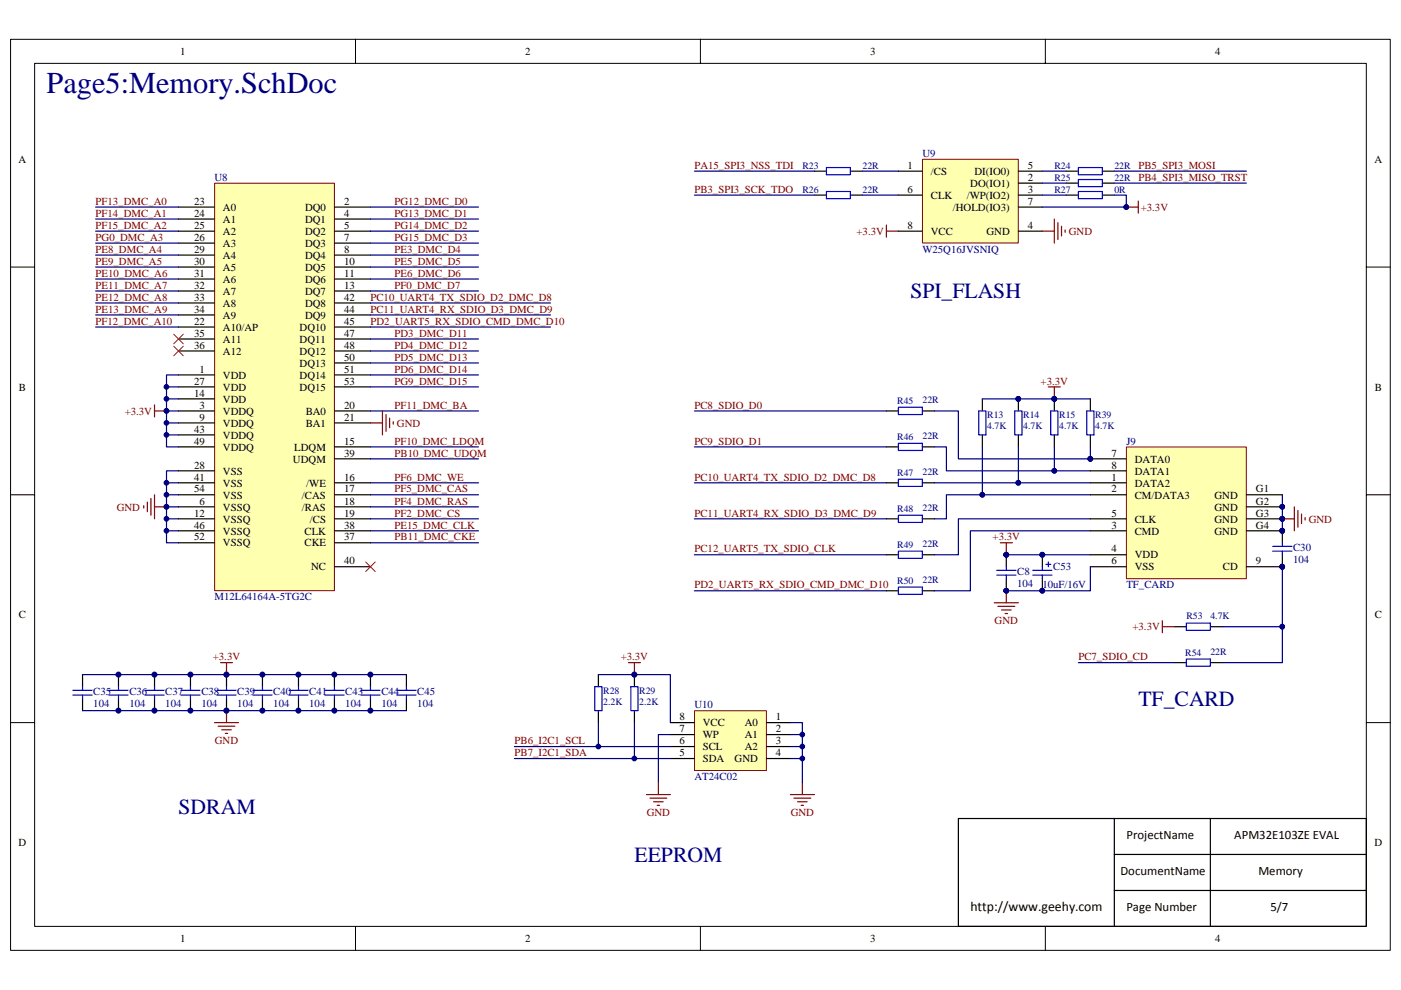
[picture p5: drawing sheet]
<svg xmlns="http://www.w3.org/2000/svg" width="297mm" height="210mm" viewBox="0 0 297 210" stroke-linecap="round" stroke-linejoin="round" font-family="sans-serif">
<path d="M2.2 8.3h292.6v193.3h-292.6z" fill="none" stroke="#000" stroke-width=".21"/>
<path d="M7.4 13.5h282.3v183h-282.3z" fill="#fff"/>
<g fill="none" stroke="#000" stroke-width=".21">
<path d="M7.3 13.4h282.4v183.1h-282.4zM75.4 8.3v5.1M148.5 8.3v5.1M221.6 8.3v5.1M2.2 56.6h5.1M289.7 56.6h5.1M2.2 104.9h5.1M289.7 104.9h5.1M2.2 153.3h5.1M289.7 153.3h5.1M75.4 196.5v5.1M148.5 196.5v5.1"/>
<path d="M221.6 196.5v5.1"/>
</g>
<path d="M203.2 173.6h86.5v22.9h-86.5zM236.3 173.6v22.9M256.6 173.6v22.9M236.3 188.9h53.4M236.3 181.2h53.4" fill="none" stroke="#000" stroke-width=".25"/>
<path d="M45.5 38.9h25.4v86.4h-25.4z" fill="#ffffb0"/>
<path d="M45.5 38.9h25.4v86.4h-25.4z" fill="none" stroke="#800000" stroke-width=".21"/>
<g fill="none" stroke="#000" stroke-width=".25">
<path d="M37.8 43.9h7.7M37.8 46.5h7.7M37.8 49h7.7M37.8 51.6h7.7M37.8 54.1h7.7M37.8 56.6h7.7M37.8 59.2h7.7M70.9 43.9h7.6M70.9 46.5h7.6M70.9 49h7.6M70.9 51.6h7.6M70.9 54.1h7.6"/>
<path d="M70.9 56.6h7.6M70.9 59.2h7.6M37.8 79.5h7.7M37.8 61.7h7.7M37.8 69.4h7.7M37.8 64.3h7.7M37.8 66.8h7.7M37.8 71.9h7.7M37.8 74.4h7.7M70.9 79.5h7.6M70.9 61.7h7.6M70.9 69.4h7.6"/>
<path d="M70.9 64.3h7.6M70.9 66.8h7.6M70.9 71.9h7.6M70.9 74.4h7.6M70.9 77h7.6M37.8 87.2h7.7M37.8 89.7h7.7M37.8 84.6h7.7M37.8 94.8h7.7M37.8 82.1h7.7M37.8 99.9h7.7M37.8 92.2h7.7"/>
<path d="M70.9 87.2h7.6M70.9 89.7h7.6M70.9 94.8h7.6M70.9 82.1h7.6M70.9 97.3h7.6M37.8 107.5h7.7M37.8 110h7.7M37.8 102.4h7.7M37.8 104.9h7.7M37.8 115.1h7.7M37.8 112.6h7.7M70.9 107.5h7.6"/>
<path d="M70.9 110h7.6M70.9 102.4h7.6M70.9 104.9h7.6M70.9 115.1h7.6M70.9 112.6h7.6M70.9 120.2h7.6M17.5 143.1v2.5M17.5 148.2v2.5M25.1 143.1v2.5M25.1 148.2v2.5M32.8 143.1v2.5M32.8 148.2v2.5"/>
<path d="M40.4 143.1v2.5M40.4 148.2v2.5M48 143.1v2.5M48 148.2v2.5M55.6 143.1v2.5M55.6 148.2v2.5M63.3 143.1v2.5M63.3 148.2v2.5"/>
</g>
<g fill="none" stroke="#000080" stroke-width=".25">
<path d="M20.3 43.9h17.5M20.3 46.5h17.5M20.3 49h17.5M20.3 51.6h17.5M20.3 54.1h17.5M20.3 56.6h17.5M20.3 59.2h17.5M78.5 43.9h22.9M78.5 46.5h22.9M78.5 49h22.9M78.5 51.6h22.9M78.5 54.1h22.9"/>
<path d="M78.5 56.6h22.9M78.5 59.2h22.9M20.3 61.7h17.5M20.3 64.3h17.5M20.3 66.8h17.5M20.3 69.4h17.5M37.8 79.5h-2.5v15.3h2.5M78.5 61.7h22.9M78.5 64.3h38.2M78.5 66.8h38.2M78.5 69.4h38.2M78.5 71.9h22.9"/>
<path d="M78.5 74.4h22.9M78.5 77h22.9M78.5 79.5h22.9M35.3 92.2h2.5M35.3 87.2h2.5M35.3 82.1h2.5M35.3 89.7h2.5M35.3 84.6h2.5M37.8 99.9h-2.5v15.2h2.5M78.5 87.2h22.9M78.5 94.8h22.9M78.5 97.3h22.9"/>
<path d="M78.5 82.1h22.9M35.3 102.4h2.5M35.3 110h2.5M35.3 104.9h2.5M35.3 107.5h2.5M35.3 112.6h2.5M78.5 102.4h22.9M78.5 110h22.9M78.5 104.9h22.9M78.5 107.5h22.9M78.5 112.6h22.9M78.5 115.1h22.9"/>
<path d="M17.5 150.7h68.7M17.5 143.1h68.7"/>
</g>
<path d="M36.8 70.9l2.1 2M36.8 73.4l2.1 2.1M38.9 70.9l-2.1 2M38.9 73.4l-2.1 2.1M77.5 119.2l2.1 2M79.6 119.2l-2.1 2" fill="none" stroke="#f00" stroke-width=".21"/>
<g fill="#000080" stroke="#000080" stroke-width=".21">
<circle cx="35.3" cy="92.2" r=".5"/>
<circle cx="35.3" cy="89.7" r=".5"/>
<circle cx="35.3" cy="87.1" r=".5"/>
<circle cx="35.3" cy="84.6" r=".5"/>
<circle cx="35.3" cy="82.1" r=".5"/>
<circle cx="35.3" cy="104.9" r=".5"/>
<circle cx="35.3" cy="107.5" r=".5"/>
<circle cx="35.3" cy="110" r=".5"/>
<circle cx="35.3" cy="112.6" r=".5"/>
<circle cx="35.3" cy="102.4" r=".5"/>
<circle cx="25.1" cy="150.7" r=".49"/>
<circle cx="25.1" cy="143.1" r=".49"/>
<circle cx="32.7" cy="150.7" r=".5"/>
<circle cx="32.7" cy="143.1" r=".5"/>
<circle cx="40.4" cy="150.7" r=".49"/>
<circle cx="40.4" cy="143.1" r=".49"/>
<circle cx="48" cy="150.7" r=".5"/>
<circle cx="48" cy="143.1" r=".5"/>
<circle cx="55.6" cy="150.7" r=".49"/>
<circle cx="55.6" cy="143.1" r=".49"/>
<circle cx="63.3" cy="150.7" r=".5"/>
<circle cx="63.3" cy="143.1" r=".5"/>
</g>
<g fill="none" stroke="#800000" stroke-width=".25">
<path d="M32.8 87.2h2.5M32.8 85.9v2.5M30.5 107.3v.5M31.2 106.5v2M32 105.7v3.6M32.8 107.5h2.5M32.8 104.9v5.1M45.5 153.3h5.1M46.2 154h3.6M46.8 140.5h2.5M47 154.8h2M47.8 155.6h.5"/>
<path d="M48 140.5v2.6M48 150.7v2.6"/>
</g>
<g fill="none" stroke="#00f" stroke-width=".25">
<path d="M15.4 146.4h4.1M15.4 147.4h4.1M17.5 145.6v.8M17.5 147.4v.8M23.1 146.4h4.1M23.1 147.4h4.1M25.1 145.6v.8M25.1 147.4v.8M30.7 147.4h4.1M30.7 146.4h4.1M32.8 145.6v.8M32.8 147.4v.8"/>
<path d="M38.4 147.4h4M38.4 146.4h4M40.4 145.6v.8M40.4 147.4v.8M46 147.4h4.1M46 146.4h4.1M48 145.6v.8M48 147.4v.8M53.6 147.4h4.1M53.6 146.4h4.1M55.6 145.6v.8M55.6 147.4v.8"/>
<path d="M61.3 147.4h4M61.3 146.4h4M63.3 145.6v.8M63.3 147.4v.8"/>
</g>
<path d="M147.3 150.8h15.2v12.6h-15.2z" fill="#ffffb0"/>
<path d="M147.3 150.7h15.2v12.7h-15.2z" fill="none" stroke="#800000" stroke-width=".21"/>
<g fill="none" stroke="#000" stroke-width=".25">
<path d="M70.9 143.1v2.5M70.9 148.2v2.5M78.5 143.1v2.5M78.5 148.2v2.5M86.2 143.1v2.5M86.2 148.2v2.5M126.9 143.1v2.5M126.9 150.7v2.6M134.5 143.1v2.5M134.5 150.7v2.6M142.1 153.3h5.1M142.1 155.8h5.1"/>
<path d="M142.1 158.3h5.1M162.5 153.3h5.1M162.5 155.8h5.1M162.5 158.3h5.1M142.1 160.9h5.1M162.5 160.9h5.1"/>
</g>
<path d="M109.1 158.3h33M126.9 143.1h15.2v10.2M126.9 153.3v5M134.5 153.3v7.6M142.1 155.8h-2.5v10.2M167.6 153.3h2.5v12.7M167.6 158.3h2.5M167.6 155.8h2.5M109.1 160.9h33M167.6 160.9h2.5" fill="none" stroke="#000080" stroke-width=".25"/>
<g fill="#000080" stroke="#000080" stroke-width=".21">
<circle cx="170.1" cy="158.3" r=".49"/>
<circle cx="170.1" cy="155.8" r=".49"/>
<circle cx="170.1" cy="160.9" r=".49"/>
<circle cx="134.5" cy="143.1" r=".5"/>
<circle cx="134.5" cy="160.9" r=".5"/>
<circle cx="126.9" cy="158.3" r=".49"/>
<circle cx="70.9" cy="150.7" r=".49"/>
<circle cx="70.9" cy="143.1" r=".49"/>
<circle cx="78.5" cy="150.7" r=".5"/>
<circle cx="78.5" cy="143.1" r=".5"/>
</g>
<path d="M133.2 140.5h2.6M134.5 140.5v2.6M137.1 168.5h5M137.8 169.3h3.6M138.6 170.1h2M139.3 170.8h.5M139.6 166v2.5M167.6 168.5h5.1M168.3 169.3h3.6M169.1 170.1h2M169.9 170.8h.5M170.1 166v2.5" fill="none" stroke="#800000" stroke-width=".25"/>
<g fill="none" stroke="#00f" stroke-width=".25">
<path d="M68.9 147.4h4.1M68.9 146.4h4.1M70.9 145.6v.8M70.9 147.4v.8M76.5 147.4h4.1M76.5 146.4h4.1M78.5 145.6v.8M78.5 147.4v.8M84.1 147.4h4.1M84.1 146.4h4.1M86.2 145.6v.8M86.2 147.4v.8"/>
<path d="M126.1 145.6h1.5v5.1h-1.5zM133.7 145.6h1.6v5.1h-1.6z"/>
</g>
<path d="M195.6 33.8h20.3v17.7h-20.3z" fill="#ffffb0"/>
<path d="M195.6 33.8h20.3v17.7h-20.3z" fill="none" stroke="#800000" stroke-width=".21"/>
<g fill="none" stroke="#000" stroke-width=".25">
<path d="M172.7 36.3h2.5M180.3 36.3h2.5M190.5 36.3h5.1M215.9 36.3h5.1M215.9 38.8h5.1M226.1 36.3h2.5M226.1 38.8h2.5M233.7 36.3h2.6M233.7 38.8h2.6M172.7 41.4h2.5M180.3 41.4h2.5M190.5 41.4h5.1"/>
<path d="M190.5 49h5.1M215.9 41.4h5.1M215.9 49h5.1M215.9 43.9h5.1M226.1 41.4h2.5M233.7 41.4h2.6M187.9 87.2h2.6M187.9 94.8h2.6M195.6 87.2h2.5M195.6 94.8h2.5M208.3 84.6v2.6M208.3 92.2v2.6"/>
<path d="M215.9 84.6v2.6M215.9 92.2v2.6M223.5 84.6v2.6M223.5 92.2v2.6M231.2 84.6v2.6M231.2 92.2v2.6M187.9 102.4h2.6M187.9 110h2.6M187.9 117.7h2.6M195.6 102.4h2.5M195.6 110h2.5M195.6 117.7h2.5"/>
<path d="M213.4 117.7v2.5M221 117.7v2.5M187.9 125.3h2.6M195.6 125.3h2.5M213.4 122.7v2.6M221 122.7v2.6"/>
</g>
<g fill="none" stroke="#800000" stroke-width=".25">
<path d="M187.9 47.7v2.6M187.9 49h2.6M221 49h2.5M223.5 46.5v5.1M224.3 47.2v3.6M225.1 48v2M225.8 48.8v.5M238.8 43.9h2.5M241.3 42.7v2.5M222.3 82.1h2.5M223.5 82.1v2.5M212.1 115.1h2.5"/>
<path d="M213.4 115.1v2.6M271.9 110h2.5M274.4 107.5v5.1M275.2 108.3v3.5M275.9 109v2.1M276.7 109.8v.5M210.8 127.8h5.1M211.6 128.6h3.6M212.3 129.4h2.1M213.1 130.1h.5M213.4 125.3v2.5"/>
</g>
<g fill="none" stroke="#00f" stroke-width=".25">
<path d="M175.2 35.5h5.1v1.6h-5.1zM228.6 38.1h5.1v1.5h-5.1zM228.6 35.5h5.1v1.6h-5.1zM175.2 40.6h5.1v1.5h-5.1zM228.6 40.6h5.1v1.5h-5.1zM190.5 86.4h5.1v1.5h-5.1zM190.5 94h5.1v1.5h-5.1zM207.5 87.2h1.5v5h-1.5zM215.2 87.2h1.5v5h-1.5zM222.8 87.2h1.5v5h-1.5zM230.4 87.2h1.5v5h-1.5zM190.5 101.6h5.1v1.6h-5.1z"/>
<path d="M190.5 109.3h5.1v1.5h-5.1zM190.5 116.9h5.1v1.5h-5.1zM221.8 119.7h1M222.3 119.2v1M190.5 124.5h5.1v1.6h-5.1zM211.3 122h4.1M211.3 121h4.1M213.4 120.2v.8M213.4 122v.7M219 121h4M219 122h4M221 120.2v.8"/>
<path d="M221 122v.7"/>
</g>
<g fill="none" stroke="#000080" stroke-width=".25">
<path d="M147.2 36.3h25.5M182.8 36.3h7.7M221 36.3h5.1M221 38.8h5.1M236.3 36.3h27.9M236.3 38.8h27.9M147.2 41.4h25.5M182.8 41.4h7.7M221 41.4h5.1M236.3 41.4h2.5v2.5h-17.8M147.2 94.8h40.7M147.2 87.2h40.7"/>
<path d="M198.1 94.8h2.6v5.1h30.5M198.1 87.2h5.1v10.1h28v-2.5M208.3 84.6h22.9M208.3 94.8v10.1M215.9 94.8v7.6M223.5 94.8v5.1M147.2 102.4h40.7M147.2 117.7h40.7M147.2 110h40.7M198.1 102.4h33.1M213.4 117.7h17.8M231.2 112.6h-25.5v12.7h-7.6"/>
<path d="M231.2 110h-28v7.7h-5.1M231.2 104.9h-30.5v5.1h-2.6M271.9 104.9v7.7M147.2 125.3h40.7M231.2 120.2v5.1h-17.8"/>
</g>
<g fill="#000080" stroke="#000080" stroke-width=".21">
<circle cx="238.8" cy="43.9" r=".49"/>
<circle cx="213.4" cy="125.3" r=".49"/>
<circle cx="271.9" cy="107.5" r=".49"/>
<circle cx="271.9" cy="110" r=".49"/>
<circle cx="271.9" cy="112.6" r=".49"/>
<circle cx="223.5" cy="84.6" r=".49"/>
<circle cx="215.9" cy="84.6" r=".49"/>
<circle cx="213.4" cy="117.7" r=".49"/>
<circle cx="221" cy="125.3" r=".5"/>
<circle cx="221" cy="117.7" r=".5"/>
<circle cx="223.5" cy="99.9" r=".49"/>
<circle cx="215.9" cy="102.4" r=".49"/>
<circle cx="208.3" cy="104.9" r=".5"/>
<circle cx="231.2" cy="97.3" r=".5"/>
</g>
<path d="M238.8 94.8h25.4v27.9h-25.4z" fill="#ffffb0"/>
<path d="M238.8 94.8h25.4v27.9h-25.4z" fill="none" stroke="#800000" stroke-width=".21"/>
<g fill="none" stroke="#000" stroke-width=".25">
<path d="M231.2 97.3h7.6M231.2 99.9h7.6M231.2 102.4h7.6M231.2 104.9h7.6M231.2 112.6h7.6M231.2 117.7h7.6M231.2 110h7.6M264.2 104.9h7.7M264.2 112.6h7.7v2.5M264.2 110h7.7M264.2 107.5h7.7M271.9 117.7v2.5h-7.7"/>
<path d="M231.2 120.2h7.6M249 132.9h2.5M256.6 132.9h2.6M249 140.5h2.5M256.6 140.5h2.6"/>
</g>
<g fill="#000080" stroke="#000080" stroke-width=".21">
<circle cx="231.2" cy="97.3" r=".5"/>
<circle cx="271.9" cy="107.5" r=".49"/>
<circle cx="271.9" cy="110" r=".49"/>
<circle cx="271.9" cy="112.6" r=".49"/>
<circle cx="271.9" cy="120.2" r=".49"/>
<circle cx="271.9" cy="132.9" r=".49"/>
</g>
<path d="M269.8 116.9h4.1M269.8 115.9h4.1M271.9 115.1v.8M271.9 116.9v.8M251.5 132.2h5.1v1.5h-5.1zM251.5 139.8h5.1v1.5h-5.1z" fill="none" stroke="#00f" stroke-width=".25"/>
<path d="M78.5 89.7h2.6M81.1 87.2v5M81.8 87.9v3.6M82.6 88.7v2M83.4 89.5v.5M246.4 131.7v2.5M246.4 132.9h2.6" fill="none" stroke="#800000" stroke-width=".25"/>
<path d="M271.9 120.2v12.7h-12.7M271.9 132.9v7.6h-12.7M228.6 140.5h20.4" fill="none" stroke="#000080" stroke-width=".25"/>
<text font-size="6.4" fill="#000080" x="9.9" y="19.7">Page5:Memory.SchDoc</text>
<g font-size="4.6" fill="#000080">
<text x="193" y="63.3">SPI_FLASH</text>
<text x="241.4" y="149.7">TF_CARD</text>
<text x="37.9" y="172.6">SDRAM</text>
<text x="134.5" y="182.8">EEPROM</text>
</g>
<text font-size="2.9" x="205.7" y="193.2">http://www.geehy.com</text>
<g font-size="2.7">
<text x="238.8" y="178">ProjectName</text>
<text x="261.7" y="178">APM32E103ZE EVAL</text>
<text x="237.6" y="185.6">DocumentName</text>
<text x="266.8" y="185.6">Memory</text>
<text x="238.8" y="193.2">Page Number</text>
<text x="269.4" y="193.2">5/7</text>
</g>
<g font-size="2.3">
<text x="38.2" y="11.7">1</text>
<text x="111.4" y="11.7">2</text>
<text x="184.5" y="11.7">3</text>
<text x="257.6" y="11.7">4</text>
<text x="4" y="34.5">A</text>
<text x="192.4" y="35.8">1</text>
<text x="217.9" y="35.8">5</text>
<text x="291.4" y="34.5">A</text>
<text x="192.4" y="40.9">6</text>
<text x="197.4" y="37.1">/CS</text>
<text x="205.7" y="39.6">DO(IO1)</text>
<text x="206.6" y="37.1">DI(IO0)</text>
<text x="217.9" y="40.9">3</text>
<text x="217.9" y="38.4">2</text>
<text x="41.1" y="43.4">23</text>
<text x="41.1" y="46">24</text>
<text x="47.3" y="44.7">A0</text>
<text x="47.3" y="47.2">A1</text>
<text x="64.7" y="44.7">DQ0</text>
<text x="64.7" y="47.2">DQ1</text>
<text x="73" y="43.4">2</text>
<text x="73" y="46">4</text>
<text x="197.4" y="42.2">CLK</text>
<text x="202" y="44.7">/HOLD(IO3)</text>
<text x="205" y="42.2">/WP(IO2)</text>
<text x="217.9" y="43.4">7</text>
<text x="41.1" y="48.5">25</text>
<text x="41.1" y="51.1">26</text>
<text x="41.1" y="53.6">29</text>
<text x="47.3" y="49.8">A2</text>
<text x="47.3" y="52.3">A3</text>
<text x="64.7" y="49.8">DQ2</text>
<text x="64.7" y="52.3">DQ3</text>
<text x="73" y="48.5">5</text>
<text x="73" y="51.1">7</text>
<text x="73" y="53.6">8</text>
<text x="192.4" y="48.5">8</text>
<text x="197.4" y="49.8">VCC</text>
<text x="209.2" y="49.8">GND</text>
<text x="217.9" y="48.5">4</text>
<text x="41.1" y="56.2">30</text>
<text x="41.1" y="58.7">31</text>
<text x="47.3" y="54.9">A4</text>
<text x="47.3" y="57.4">A5</text>
<text x="47.3" y="60">A6</text>
<text x="64.7" y="54.9">DQ4</text>
<text x="64.7" y="57.4">DQ5</text>
<text x="64.7" y="60">DQ6</text>
<text x="73" y="56.2">10</text>
<text x="73" y="58.7">11</text>
<text x="41.1" y="61.2">32</text>
<text x="41.1" y="63.8">33</text>
<text x="47.3" y="62.5">A7</text>
<text x="47.3" y="65">A8</text>
<text x="64.7" y="62.5">DQ7</text>
<text x="64.7" y="65">DQ8</text>
<text x="73" y="61.2">13</text>
<text x="73" y="63.8">42</text>
<text x="41.1" y="68.9">22</text>
<text x="41.1" y="66.3">34</text>
<text x="41.1" y="71.4">35</text>
<text x="47.3" y="70.1">A10/AP</text>
<text x="47.3" y="67.6">A9</text>
<text x="63.5" y="70.1">DQ10</text>
<text x="64.7" y="67.6">DQ9</text>
<text x="73" y="68.9">45</text>
<text x="73" y="71.4">47</text>
<text x="73" y="66.3">44</text>
<text x="41.1" y="74">36</text>
<text x="47.3" y="72.7">A11</text>
<text x="47.3" y="75.2">A12</text>
<text x="63.5" y="72.7">DQ11</text>
<text x="63.5" y="75.2">DQ12</text>
<text x="63.5" y="77.8">DQ13</text>
<text x="73" y="74">48</text>
<text x="73" y="76.5">50</text>
<text x="4" y="82.8">B</text>
<text x="41.1" y="81.6">27</text>
<text x="42.3" y="79">1</text>
<text x="47.3" y="80.3">VDD</text>
<text x="47.3" y="82.8">VDD</text>
<text x="63.5" y="80.3">DQ14</text>
<text x="63.5" y="82.8">DQ15</text>
<text x="73" y="79">51</text>
<text x="73" y="81.6">53</text>
<text x="291.5" y="82.8">B</text>
<text x="41.1" y="84.1">14</text>
<text x="42.3" y="86.7">3</text>
<text x="42.3" y="89.2">9</text>
<text x="47.3" y="87.9">VDDQ</text>
<text x="47.3" y="85.4">VDD</text>
<text x="64.8" y="87.9">BA0</text>
<text x="73" y="86.7">20</text>
<text x="73" y="89.2">21</text>
<text x="41.1" y="91.8">43</text>
<text x="41.1" y="94.3">49</text>
<text x="47.3" y="90.5">VDDQ</text>
<text x="47.3" y="93">VDDQ</text>
<text x="47.3" y="95.6">VDDQ</text>
<text x="62.4" y="95.6">LDQM</text>
<text x="64.8" y="90.5">BA1</text>
<text x="73" y="94.3">15</text>
<text x="41.1" y="99.4">28</text>
<text x="41.1" y="101.9">41</text>
<text x="47.3" y="100.6">VSS</text>
<text x="62.1" y="98.1">UDQM</text>
<text x="73" y="96.8">39</text>
<text x="73" y="101.9">16</text>
<text x="235.6" y="101.9">1</text>
<text x="235.6" y="96.8">7</text>
<text x="235.6" y="99.4">8</text>
<text x="240.6" y="98.1">DATA0</text>
<text x="240.6" y="100.6">DATA1</text>
<text x="41.1" y="104.5">54</text>
<text x="42.3" y="107">6</text>
<text x="47.3" y="103.2">VSS</text>
<text x="47.3" y="105.7">VSS</text>
<text x="64" y="105.7">/CAS</text>
<text x="64.9" y="103.2">/WE</text>
<text x="73" y="104.5">17</text>
<text x="73" y="107">18</text>
<text x="235.6" y="104.5">2</text>
<text x="240.6" y="103.2">DATA2</text>
<text x="240.6" y="105.7">CM/DATA3</text>
<text x="257.5" y="105.7">GND</text>
<text x="266.3" y="104.5">G1</text>
<text x="266.3" y="107">G2</text>
<text x="41.1" y="109.6">12</text>
<text x="41.1" y="112.1">46</text>
<text x="47.3" y="108.3">VSSQ</text>
<text x="47.3" y="110.8">VSSQ</text>
<text x="47.3" y="113.4">VSSQ</text>
<text x="64" y="108.3">/RAS</text>
<text x="64.6" y="113.4">CLK</text>
<text x="65.7" y="110.8">/CS</text>
<text x="73" y="112.1">38</text>
<text x="73" y="109.6">19</text>
<text x="235.6" y="112.1">3</text>
<text x="235.6" y="109.6">5</text>
<text x="240.6" y="113.4">CMD</text>
<text x="240.6" y="110.8">CLK</text>
<text x="257.5" y="108.3">GND</text>
<text x="257.5" y="110.8">GND</text>
<text x="257.5" y="113.4">GND</text>
<text x="266.3" y="109.6">G3</text>
<text x="266.3" y="112.1">G4</text>
<text x="41.1" y="114.6">52</text>
<text x="47.3" y="115.9">VSSQ</text>
<text x="64.6" y="115.9">CKE</text>
<text x="73" y="119.7">40</text>
<text x="73" y="114.6">37</text>
<text x="235.6" y="117.2">4</text>
<text x="235.6" y="119.7">6</text>
<text x="240.6" y="118.4">VDD</text>
<text x="266.3" y="119.7">9</text>
<text x="66" y="121">NC</text>
<text x="240.6" y="121">VSS</text>
<text x="259.3" y="121">CD</text>
<text x="4" y="131.2">C</text>
<text x="291.5" y="131.2">C</text>
<text x="144.1" y="155.3">7</text>
<text x="144.1" y="152.8">8</text>
<text x="149" y="154.1">VCC</text>
<text x="157.9" y="154.1">A0</text>
<text x="164.5" y="152.8">1</text>
<text x="164.5" y="155.3">2</text>
<text x="144.1" y="160.4">5</text>
<text x="144.1" y="157.9">6</text>
<text x="149" y="161.7">SDA</text>
<text x="149" y="159.1">SCL</text>
<text x="149" y="156.6">WP</text>
<text x="155.7" y="161.7">GND</text>
<text x="157.9" y="156.6">A1</text>
<text x="157.9" y="159.1">A2</text>
<text x="164.5" y="160.4">4</text>
<text x="164.5" y="157.9">3</text>
<text x="4" y="179.5">D</text>
<text x="291.4" y="179.5">D</text>
<text x="38.2" y="199.8">1</text>
<text x="111.4" y="199.8">2</text>
<text x="184.5" y="199.8">3</text>
<text x="257.6" y="199.8">4</text>
</g>
<g font-size="2.3" fill="#800000">
<text x="147.2" y="35.8">PA15_SPI3_NSS_TDI</text>
<text x="241.4" y="35.8">PB5_SPI3_MOSI</text>
<text x="147.2" y="40.9">PB3_SPI3_SCK_TDO</text>
<text x="241.4" y="38.4">PB4_SPI3_MISO_TRST</text>
<text x="20.3" y="43.4">PF13_DMC_A0</text>
<text x="20.3" y="46">PF14_DMC_A1</text>
<text x="83.6" y="43.4">PG12_DMC_D0</text>
<text x="83.6" y="46">PG13_DMC_D1</text>
<text x="241.9" y="44.7">+3.3V</text>
<text x="20.3" y="48.5">PF15_DMC_A2</text>
<text x="20.3" y="53.6">PE8_DMC_A4</text>
<text x="20.3" y="51.1">PG0_DMC_A3</text>
<text x="83.6" y="53.6">PE3_DMC_D4</text>
<text x="83.6" y="48.5">PG14_DMC_D2</text>
<text x="83.6" y="51.1">PG15_DMC_D3</text>
<text x="181.6" y="49.8">+3.3V</text>
<text x="226.6" y="49.8">GND</text>
<text x="20.3" y="56.2">PE9_DMC_A5</text>
<text x="20.3" y="58.7">PE10_DMC_A6</text>
<text x="83.6" y="56.2">PE5_DMC_D5</text>
<text x="83.6" y="58.7">PE6_DMC_D6</text>
<text x="20.3" y="61.2">PE11_DMC_A7</text>
<text x="20.3" y="63.8">PE12_DMC_A8</text>
<text x="78.5" y="63.8">PC10_UART4_TX_SDIO_D2_DMC_D8</text>
<text x="83.6" y="61.2">PF0_DMC_D7</text>
<text x="20.3" y="66.3">PE13_DMC_A9</text>
<text x="20.3" y="68.9">PF12_DMC_A10</text>
<text x="78.5" y="66.3">PC11_UART4_RX_SDIO_D3_DMC_D9</text>
<text x="78.5" y="68.9">PD2_UART5_RX_SDIO_CMD_DMC_D10</text>
<text x="83.6" y="71.4">PD3_DMC_D11</text>
<text x="83.6" y="74">PD4_DMC_D12</text>
<text x="83.6" y="76.5">PD5_DMC_D13</text>
<text x="83.6" y="79">PD6_DMC_D14</text>
<text x="83.6" y="81.6">PG9_DMC_D15</text>
<text x="220.6" y="81.6">+3.3V</text>
<text x="26.4" y="87.9">+3.3V</text>
<text x="83.6" y="86.7">PF11_DMC_BA</text>
<text x="147.2" y="86.7">PC8_SDIO_D0</text>
<text x="83.6" y="94.3">PF10_DMC_LDQM</text>
<text x="84.2" y="90.5">GND</text>
<text x="147.2" y="94.3">PC9_SDIO_D1</text>
<text x="83.6" y="101.9">PF6_DMC_WE</text>
<text x="83.6" y="96.8">PB10_DMC_UDQM</text>
<text x="147.2" y="101.9">PC10_UART4_TX_SDIO_D2_DMC_D8</text>
<text x="83.6" y="107">PF4_DMC_RAS</text>
<text x="83.6" y="104.5">PF5_DMC_CAS</text>
<text x="24.7" y="108.3">GND</text>
<text x="83.6" y="109.6">PF2_DMC_CS</text>
<text x="83.6" y="112.1">PE15_DMC_CLK</text>
<text x="147.2" y="109.6">PC11_UART4_RX_SDIO_D3_DMC_D9</text>
<text x="277.5" y="110.8">GND</text>
<text x="83.6" y="114.6">PB11_DMC_CKE</text>
<text x="147.2" y="117.2">PC12_UART5_TX_SDIO_CLK</text>
<text x="210.5" y="114.6">+3.3V</text>
<text x="147.2" y="124.8">PD2_UART5_RX_SDIO_CMD_DMC_D10</text>
<text x="210.9" y="132.4">GND</text>
<text x="240.1" y="133.7">+3.3V</text>
<text x="45.1" y="140.1">+3.3V</text>
<text x="131.6" y="140.1">+3.3V</text>
<text x="228.6" y="140.1">PC7_SDIO_CD</text>
<text x="45.5" y="157.9">GND</text>
<text x="109.1" y="157.9">PB6_I2C1_SCL</text>
<text x="109.1" y="160.4">PB7_I2C1_SDA</text>
<text x="137.1" y="173.1">GND</text>
<text x="167.6" y="173.1">GND</text>
</g>
<g font-size="2.3" fill="#000080">
<text x="195.6" y="33.3">U9</text>
<text x="45.5" y="38.4">U8</text>
<text x="195.6" y="53.6">W25Q16JVSNIQ</text>
<text x="238.8" y="94.3">J9</text>
<text x="274.2" y="116.9">C30</text>
<text x="274.2" y="119.5">104</text>
<text x="215.7" y="122">C8</text>
<text x="215.7" y="124.6">104</text>
<text x="221" y="124.8">10uF/16V</text>
<text x="223.3" y="121">C53</text>
<text x="238.8" y="124.8">TF_CARD</text>
<text x="45.5" y="127.4">M12L64164A-5TG2C</text>
<text x="19.8" y="147.4">C35</text>
<text x="19.8" y="150">104</text>
<text x="27.4" y="147.4">C36</text>
<text x="27.4" y="150">104</text>
<text x="35" y="147.4">C37</text>
<text x="35" y="150">104</text>
<text x="42.7" y="147.4">C38</text>
<text x="42.7" y="150">104</text>
<text x="50.3" y="147.4">C39</text>
<text x="50.3" y="150">104</text>
<text x="58" y="147.4">C40</text>
<text x="58" y="150">104</text>
<text x="65.6" y="147.4">C41</text>
<text x="65.6" y="150">104</text>
<text x="73.2" y="147.4">C43</text>
<text x="73.2" y="150">104</text>
<text x="80.9" y="147.4">C44</text>
<text x="80.9" y="150">104</text>
<text x="88.5" y="147.4">C45</text>
<text x="88.5" y="150">104</text>
<text x="147.2" y="150.2">U10</text>
<text x="147.2" y="165.5">AT24C02</text>
</g>
<g font-size="2.1" fill="#000080">
<text x="170.1" y="35.9">R23</text>
<text x="182.9" y="35.9">22R</text>
<text x="223.6" y="35.9">R24</text>
<text x="236.3" y="35.9">22R</text>
<text x="170.1" y="40.9">R26</text>
<text x="182.9" y="40.9">22R</text>
<text x="223.6" y="40.9">R27</text>
<text x="223.6" y="38.4">R25</text>
<text x="236.3" y="40.9">0R</text>
<text x="236.3" y="38.4">22R</text>
<text x="190.2" y="85.7">R45</text>
<text x="195.6" y="85.4">22R</text>
<text x="209.3" y="88.8">R13</text>
<text x="216.9" y="88.8">R14</text>
<text x="224.6" y="88.8">R15</text>
<text x="232.2" y="88.8">R39</text>
<text x="190.2" y="93.3">R46</text>
<text x="195.6" y="93.1">22R</text>
<text x="209.3" y="91">4.7K</text>
<text x="216.9" y="91">4.7K</text>
<text x="224.6" y="91">4.7K</text>
<text x="232.2" y="91">4.7K</text>
<text x="190.2" y="101">R47</text>
<text x="195.6" y="100.7">22R</text>
<text x="190.2" y="108.6">R48</text>
<text x="195.6" y="108.3">22R</text>
<text x="190.2" y="116.2">R49</text>
<text x="195.6" y="116">22R</text>
<text x="190.2" y="123.8">R50</text>
<text x="195.6" y="123.6">22R</text>
<text x="251.5" y="131.2">R53</text>
<text x="256.6" y="131.2">4.7K</text>
<text x="251.3" y="139.1">R54</text>
<text x="256.6" y="138.9">22R</text>
<text x="127.9" y="147.2">R28</text>
<text x="127.9" y="149.5">2.2K</text>
<text x="135.5" y="147.2">R29</text>
<text x="135.5" y="149.5">2.2K</text>
</g>
</svg>
